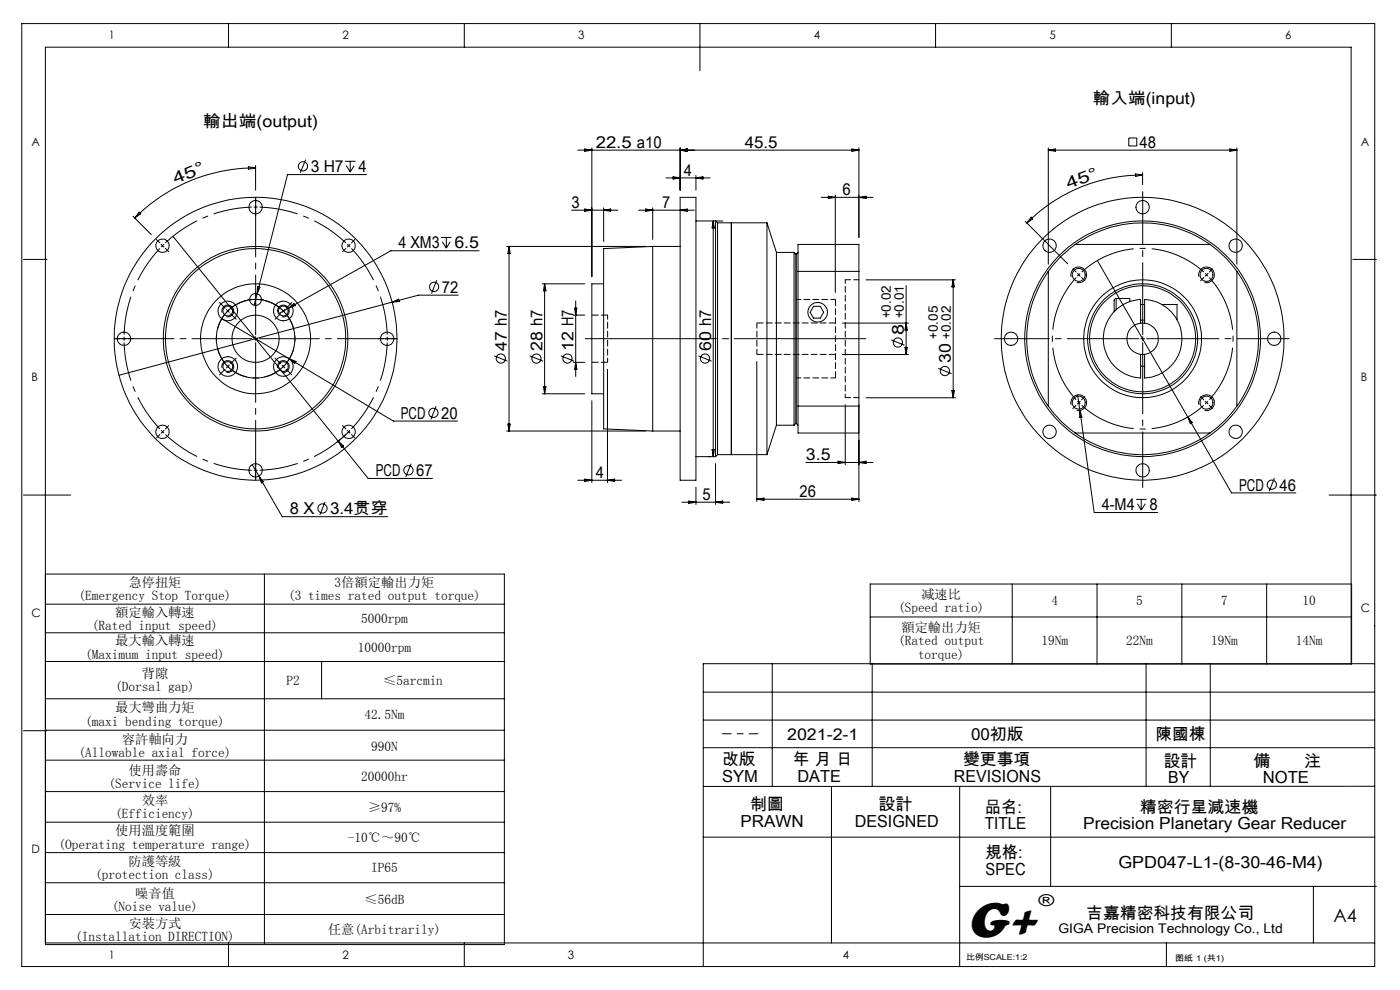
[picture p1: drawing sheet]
<svg xmlns="http://www.w3.org/2000/svg" width="297mm" height="210mm" viewBox="0 0 297 210" stroke-linecap="round" stroke-linejoin="round" font-family="sans-serif">
<g fill="none" stroke="#000" stroke-width=".21">
<path d="M4.6 5h287v200h-287zM48.5 5v5M98.5 5v5M148.5 5v10M198.5 5v5M248.5 5v5M52.7 35.4l1.5 .2-1.5 .3zM54.2 35.6a36.1 36.1 0 0 0-25.6 10.6M54.2 35.1v5.2M64.8 33.9l-1.1 2.8M73.2 34.2h2.2M73.4 35.1l.9 1.4"/>
<path d="M74.3 34.2v2.3M75.1 35.1l-.8 1.4M77.8 37h-16.8l-6.5 25.3M122.6 31.8h59.6M124 31.6l1.6 .2-1.6 .3zM125.6 31.4v27.3M141.3 37.7h9.3M142.8 37.5l1.5 .2-1.5 .3zM144.3 31.4v8.9M144.3 31.8l1.5-.2v.5zM147.6 37.2v3.1M147.6 37.7l1.5-.2v.5z"/>
<path d="M180.7 31.6l1.5 .2-1.5 .3zM182.2 31.4v19M222.4 31.8h40M222.4 31.8l1.5-.2v.5zM222.4 31.4v24.6M239.5 29.3h1.7v1.7h-1.7zM240.9 36.9l1.5 .2-1.5 .3zM242.4 37.1a34.6 34.6 0 0 0-24.6 10.2M242.4 36.6v2.6M260.9 31.6l1.5 .2-1.5 .3zM262.4 31.4v24.6M5 55h5"/>
<path d="M28.2 45.9l3.9 3.9M29.5 45l.3 .4-1.2 .8zM34.2 51.8l.3 .3M34.5 52.1l-.3 .3M34.5 52.1l.3 .3M34.8 51.8l-.3 .3M36.7 50.1l41.4 51.4h13.7M92.6 59.4l-1.1 2.9M93.6 50.4h2.2M93.8 51.3l.9 1.3M94.7 50.4v2.2M95.5 51.3l-.8 1.3"/>
<path d="M101.6 53.2h-18.7l-21.7 12.2M107.5 52.3h29.5M108 52.3v39.1M108 52.3l.2 1.5h-.5zM121.2 44.6h9.9M124 44.3l1.6 .3-1.6 .2zM128.1 44.1v7.1M128.1 44.6l1.4-.3v.5zM135.5 44.6h11.8M137 44.3l1.5 .3-1.5 .2zM138.5 52.3v39.1M138.5 52.3l-10.4 .4v38.3l10.4 .4"/>
<path d="M138.5 52.3h5.8M138.5 44.1v6.7M144.3 41.9h3.3v60h-3.3zM144.3 44.6l1.5-.3v.5zM151.3 46.9v50M151.3 46.9l.3 1.5h-.5zM152.2 47.3v49.1M152.2 47.3l-.4-.4v50M152.2 47.3h10.5M153.3 46.9h-5.7M155.2 47.3v49.1M162.7 47.3v49.1"/>
<path d="M162.7 47.3l2 6.2M164.7 53.5v36.7M164.7 53.5h3.8M168.5 53.5v36.7M168.5 53.5l.4 .4M168.9 53.9v35.9M169.3 57.6v-5.8h12.9v5.8M169.3 53.5l-.4 .4M169.3 57.6h12.9M169.3 57.6v28.5M174.2 41.9h11M175.7 41.6l1.5 .3-1.5 .2z"/>
<path d="M177.2 41.4v20.6M182.2 57.6v48.8M182.2 41.9l1.5-.3v.5zM183.7 59.4h19M202.2 59.4v25M202.2 59.4l.3 1.4h-.6zM217.5 46.9l9 9.1M218.8 46.1l.3 .4-1.3 .8zM222.4 57.6a24.5 24.5 0 0 0 0 28.5M222.4 57.6v28.5M227.2 58.7a1.66 1.66 0 0 1 1.5-2 1.66 1.66 0 0 1 1.8 1.8 1.66 1.66 0 0 1-2.1 1.4M228.1 51.8a23.6 23.6 0 0 0-5.7 5.8"/>
<path d="M228.1 51.8a24.7 24.7 0 0 1 28.6 0M228.1 51.8h28.6M228.6 58l.5 .6M229.1 58l-.5 .6M232.8 55.3l19.2 33.2M254.4 58.7a1.67 1.67 0 0 1 1.5-2 1.67 1.67 0 0 1 1.7 1.8 1.67 1.67 0 0 1-2.1 1.4M256.7 51.8a23.6 23.6 0 0 1 5.7 5.8M262.4 57.6a24.5 24.5 0 0 1 0 28.5M262.4 57.6v28.5M287 55h5M47.1 67.6l14.3 8.5M47.1 66.3a1.23 1.23 0 0 1 1.1-1.6 1.23 1.23 0 0 1 1.4 1.4 1.23 1.23 0 0 1-1.6 1.1"/>
<path d="M47.1 78.1a1.23 1.23 0 0 1 1.1-1.6 1.23 1.23 0 0 1 1.4 1.4 1.23 1.23 0 0 1-1.6 1M53.8 63.5h.8M54.2 63.1v.9M54.5 62.3l-.6 2.4M54.6 60.8l.5 .1-.6 1.4zM58.9 78.1a1.23 1.23 0 0 1 1.1-1.6 1.23 1.23 0 0 1 1.3 1.4 1.23 1.23 0 0 1-1.5 1M58.9 66.3a1.23 1.23 0 0 1 1.1-1.6 1.23 1.23 0 0 1 1.3 1.4 1.23 1.23 0 0 1-1.5 1.1M61.1 76.5a8.3 8.3 0 0 0-5.9-12.9 8.3 8.3 0 0 0-8.8 11.1 8.3 8.3 0 0 0 13.9 2.9l.5-.6M61.2 65.4l-2.2 1.2M61.2 65.4l1.2-1 .2 .4zM61.4 76.1l22 13.2h13.6M61.4 76.1l1.4 .6-.3 .4z"/>
<path d="M83.2 64.1l-58 15.5M83.2 64.1l1.4-.6 .1 .5zM97.2 62.6h-8.4l-5.6 1.5M104.8 75.5l2.8 1.1M112.4 75.5l2.8 1.1M115 60.2h9M115.5 60.2v23.3M115.5 60.2l.3 1.5h-.5zM119 75.5l2.8 1.1M121.6 66.8h2.4M121.6 76.9h2.4M121.9 65.4h.5l-.3 1.4z"/>
<path d="M122.1 63.8v16.1M122.1 76.9l.3 1.4h-.5zM128.1 60.2h-2.5v23.3h2.5M128.9 78.3v24.1M148.2 75.5l2.8 1.1M160.5 76.7v29.7M172.6 65h1.4l.7 1.2-.7 1.3h-1.4l-.7-1.3zM178.7 68.5h14M178.7 75.2h14M189.1 72.1l2.8 1.1M192 73.7h.5l-.3 1.5zM192.2 60.6v14.6"/>
<path d="M192.2 68.5l.3 1.5h-.5zM199 78.1l2.9 1.2M236.8 63.3l-.4 .4v2.4M236.8 63.3h2.9v.7M236.8 63.3v2.4M242 68.5v-5a8.3 8.3 0 0 0-7.9 8.4 8.3 8.3 0 0 0 7.9 8.3v-5M242 68.5a3.3 3.3 0 0 0-2.9 3.4 3.3 3.3 0 0 0 2.9 3.3M242 77.7h.8M242 75.2h.8M242 68.5h.8M242 64.6h.8M242 67.9h.8"/>
<path d="M242.8 68.5a3.3 3.3 0 0 1 2.9 3.4 3.3 3.3 0 0 1-2.9 3.3M242.8 68.5v-5a8.3 8.3 0 0 1 7.9 8.4 8.3 8.3 0 0 1-7.9 8.3v-5M246.5 64.6h3.2v3.2M53.5 98.6l1.4 2.4M71.8 93.6l1.1 1-.4 .3zM74.2 91.4l-2.9 2.5M87.2 98.3l-1.1 2.9M92.5 86.2l-1.1 2.8M107.5 91.4h29.5M107.7 89.9h.5l-.2 1.5zM115 83.5h9M115.3 82h.5l-.3 1.5z"/>
<path d="M125.6 85v17.4M138.5 91.4h5.8M147.6 96.9h4.2M151.1 95.3h.5l-.3 1.6zM151.8 98.3v8.7M152.2 96.4h10.5M152.2 96.4l-.4 .5M164.7 90.2l-2 6.2M164.7 90.2h3.8M168.9 89.8l.4 .4M168.9 89.8l-.4 .4M169.3 86.1h12.9v5.8h-12.9z"/>
<path d="M171 98.1h14.2M177.8 97.8l1.5 .3-1.5 .2zM179.3 85.9v12.7M182.2 98.1l1.5-.3v.5zM183.7 84.4h19M201.9 82.9h.6l-.3 1.5zM222.4 86.1a23.6 23.6 0 0 0 5.7 5.8M227.2 85.9a1.67 1.67 0 0 1 1.5-2.2 1.67 1.67 0 0 1 1.8 1.8 1.67 1.67 0 0 1-2.1 1.5M228.1 91.9a24.5 24.5 0 0 0 28.6 0M228.1 91.9h28.6M228.6 83.8l.5 3.3M229.1 87.1l3 21.6h13.5"/>
<path d="M229.1 87.1l.4 1.4-.5 .1zM252 88.5l9.3 16.1h13.6M252 88.5l.9 1.1-.4 .3zM254.4 85.9a1.67 1.67 0 0 1 1.4-2.1 1.67 1.67 0 0 1 1.8 1.8 1.67 1.67 0 0 1-2.1 1.4M262.4 86.1a23.6 23.6 0 0 1-5.7 5.8M5 105h10M54.9 101l5 8.6h22.3M54.9 101l1 1.2-.4 .2zM69 106.5l-1.2 2.7M122.6 101.9h9.3M124 101.6l1.6 .3-1.6 .2zM128.9 101.9l1.5-.3v.5z"/>
<path d="M144.6 106.5h10.2M146.1 106.3l1.5 .2-1.5 .3zM147.6 103.4v3.6M151.8 106.5l1.5-.2v.5zM160.5 105.9h21.7M160.5 105.9l1.6-.3v.5zM180.7 105.6l1.5 .3-1.5 .2zM241 105.9h2.2M241.3 106.8l.8 1.4M242.1 105.9v2.3M243 106.8l-.9 1.4M270.4 101.4l-1.2 2.8"/>
<path d="M282 105h10M9.6 128.2h97.4M9.6 134.2h97.4M9.6 121.8h97.4v78.6h-97.4v-190.4h277v130.8M56.1 121.8v78.6M184.6 123.9h102.1v17h-102.1zM184.6 130.9h102.1M214.7 123.9v17M232.7 123.9v17M250.7 123.9v17M268.7 123.9v17M5 155h5"/>
<path d="M9.6 140.3h97.4M9.6 148.2h97.4M9.6 154.9h97.4M68.2 140.3v7.9M149.2 152.7h142.4M149.2 146.8h142.4M149.2 158.6h142.4M163.8 140.8v26M185 140.8v26M243.1 140.8v26M256.8 140.8v26M291.6 140.8h-142.4v64.2"/>
<path d="M9.6 161.2h97.4M9.6 167.9h97.4M9.6 174.4h97.4M149.2 177.6h142.4M176.4 166.8v33.2M203.6 166.8v38.2M222.9 166.8v21.2M291.6 166.8h-142.4M9.6 180.9h97.4M9.6 187.2h97.4M9.6 194h97.4M203.6 188h88.4"/>
<path d="M278.6 188v12M9.6 200h282M48.5 200v5M98.5 200v5M247.4 200v5"/>
<circle cx="64.3" cy="35.3" r=".99"/>
<circle cx="34.5" cy="52.1" r="1.42"/>
<circle cx="54.2" cy="43.9" r="1.42"/>
<circle cx="74" cy="52.1" r="1.41"/>
<circle cx="222.6" cy="52.1" r="1.41"/>
<circle cx="228.9" cy="58.3" r="1.37"/>
<circle cx="242.4" cy="43.9" r="1.42"/>
<circle cx="255.9" cy="58.3" r="1.37"/>
<circle cx="262.1" cy="52.1" r="1.41"/>
<circle cx="26.3" cy="71.8" r="1.41"/>
<circle cx="48.3" cy="66" r="1.04"/>
<circle cx="48.3" cy="66" r="2.09"/>
<circle cx="48.3" cy="77.7" r="2.09"/>
<circle cx="48.3" cy="77.8" r="1.05"/>
<circle cx="54.2" cy="71.9" r="30"/>
<circle cx="54.2" cy="63.5" r="1.25"/>
<circle cx="54.2" cy="71.9" r="19.6"/>
<circle cx="54.2" cy="71.9" r="11.7"/>
<circle cx="54.2" cy="71.9" r="19.1"/>
<circle cx="54.2" cy="71.9" r="5"/>
<circle cx="60.1" cy="66" r="1.04"/>
<circle cx="60.1" cy="77.7" r="2.07"/>
<circle cx="60.1" cy="66" r="2.07"/>
<circle cx="60.1" cy="77.8" r="1.05"/>
<circle cx="82.1" cy="71.8" r="1.42"/>
<circle cx="92.1" cy="60.9" r=".99"/>
<circle cx="106.2" cy="76" r=".98"/>
<circle cx="113.8" cy="76.1" r=".99"/>
<circle cx="120.4" cy="76" r=".98"/>
<circle cx="149.6" cy="76" r=".98"/>
<circle cx="173.5" cy="66.2" r="2.07"/>
<circle cx="190.5" cy="72.7" r=".98"/>
<circle cx="200.4" cy="78.7" r=".99"/>
<circle cx="214.5" cy="71.8" r="1.42"/>
<circle cx="242.4" cy="71.9" r="11.7"/>
<circle cx="242.4" cy="71.9" r="25"/>
<circle cx="242.4" cy="71.9" r="11.3"/>
<circle cx="242.4" cy="71.9" r="12.5"/>
<circle cx="242.4" cy="71.9" r="30"/>
<circle cx="270.3" cy="71.8" r="1.41"/>
<circle cx="34.5" cy="91.6" r="1.42"/>
<circle cx="54.2" cy="99.8" r="1.41"/>
<circle cx="74" cy="91.6" r="1.41"/>
<circle cx="86.6" cy="99.8" r=".99"/>
<circle cx="91.9" cy="87.6" r=".98"/>
<circle cx="222.7" cy="91.6" r="1.41"/>
<circle cx="228.8" cy="85.4" r="1.38"/>
<circle cx="242.4" cy="99.8" r="1.41"/>
<circle cx="255.9" cy="85.4" r="1.38"/>
<circle cx="262.1" cy="91.6" r="1.42"/>
<circle cx="68.4" cy="107.9" r=".98"/>
<circle cx="269.8" cy="102.8" r=".98"/>
</g>
<g fill="none" stroke="#000" stroke-width=".21" stroke-dasharray="30.5 1.3 1.3 1.3" stroke-linecap="butt">
<path d="M54.2 43.9h-.4M54.2 43.9h.5M74 52.1l-.3-.3M74 52.1l.3 .3M256 58.3l-.3-.3M256 58.3l.3 .3M26.3 71.8v.5M26.3 71.8v-.4M48.3 77.7l.3 .3M48.3 77.7l-.2-.3M48.3 65.9l-.2 .4M48.3 65.9l.3-.2"/>
<path d="M60.1 77.7l.3-.3M60.1 77.7l-.3 .3M60.1 65.9l-.3-.2M60.1 65.9l.3 .4M82.2 71.8l-.1-.4M82.2 71.8l-.1 .5M34.5 91.6l.3 .3M34.5 91.6l-.3-.3M54.2 99.8h.5M54.2 99.8h-.4M74 91.6l.3-.3M74 91.6l-.3 .3"/>
<path d="M228.9 85.4l.3 .3M228.9 85.4l-.3-.3M256 85.4l.3-.3M256 85.4l-.3 .3"/>
</g>
<path d="M228.3 58.9a19.2 19.2 0 0 0 0 25.9M255.4 57.7a19.2 19.2 0 0 0-25.9 0M229.5 86a19.2 19.2 0 0 0 25.9 0M256.5 84.8a19.2 19.2 0 0 0 0-25.9" fill="none" stroke="#000" stroke-width=".21" stroke-dasharray="30.5 1.3 1.3 1.3" stroke-dashoffset="18.2" stroke-linecap="butt"/>
<path d="M33.9 52.7a27.9 27.9 0 0 0-7.6 18.3M53.4 43.9a27.9 27.9 0 0 0-18.3 7.6M73.4 51.5a27.9 27.9 0 0 0-18.3-7.6M26.3 72.7a27.9 27.9 0 0 0 7.6 18.3M82.1 71a27.9 27.9 0 0 0-7.5-18.3M35.1 92.2a27.9 27.9 0 0 0 18.3 7.5M55.1 99.7a27.9 27.9 0 0 0 18.3-7.5M74.6 91a27.9 27.9 0 0 0 7.5-18.3" fill="none" stroke="#000" stroke-width=".21" stroke-dasharray="30.5 1.3 1.3 1.3" stroke-dashoffset="22.3" stroke-linecap="butt"/>
<path d="M47.8 66.6a8.3 8.3 0 0 0 0 10.5M49 78.3a8.3 8.3 0 0 0 10.5 0M59.5 65.4a8.3 8.3 0 0 0-10.5 0M60.7 77.1a8.3 8.3 0 0 0 0-10.5" fill="none" stroke="#000" stroke-width=".21" stroke-dasharray="30.5 1.3 1.3 1.3" stroke-dashoffset="26.7" stroke-linecap="butt"/>
<path d="M124.1 71.8h59.6" fill="none" stroke="#000" stroke-width=".21" stroke-dasharray="30.5 1.3 1.3 1.3" stroke-dashoffset="2.6"/>
<path d="M153.3 155.6h7.5" fill="none" stroke="#000" stroke-width=".21" stroke-dasharray="30.5 1.3 1.3 1.3" stroke-dashoffset="28.6"/>
<path d="M160.6 75.2v-6.7" fill="none" stroke="#000" stroke-width=".21" stroke-dasharray="1.3 .6" stroke-dashoffset=".2"/>
<path d="M125.6 76.8h3.3M128.9 66.8h-3.3M160.6 75.2h16.6M177.2 68.5h-16.6M177.2 80.2v-16.7" fill="none" stroke="#000" stroke-width=".21" stroke-dasharray="1.3 .6" stroke-dashoffset="-.1"/>
<path d="M182.2 59.3h-2.9M179.3 84.3h2.9" fill="none" stroke="#000" stroke-width=".21" stroke-dasharray="1.3 .6" stroke-dashoffset=".1"/>
<path d="M179.3 84.3v-25" fill="none" stroke="#000" stroke-width=".21" stroke-dasharray="1.3 .6" stroke-dashoffset=".5"/>
<path d="M168.9 63.5h8.3M177.2 80.2h-8.3" fill="none" stroke="#000" stroke-width=".21" stroke-dasharray="1.3 .6" stroke-dashoffset=".3"/>
<path d="M128.9 66.8v10" fill="none" stroke="#000" stroke-width=".21" stroke-dasharray="1.3 .6" stroke-dashoffset=".4"/>
<g fill="none" stroke="#000" stroke-width=".21" stroke-dasharray="30.5 1.3 1.3 1.3">
<path d="M33.9 51.5l-.7-.7M35.1 52.7l.7 .7M54.2 43.9v-.4M54.2 43.9v.4M54.2 43.1v-1M54.2 44.8v1M73.4 52.7l-.7 .7M74 52.1l.3-.3M74 52.1l-.3 .3M74.6 51.5l.7-.7M228.3 57.7l-.7-.7M229.5 58.9l.6 .7"/>
<path d="M255.4 58.9l-.7 .7M256 58.3l.3-.3M256 58.3l-.3 .3M256.6 57.7l.6-.7M25.5 71.8h-1M26.3 71.8h-.4M26.3 71.8h.4M27.2 71.8h1M47.8 78.3l-1.2 1.2M47.8 65.4l-1.2-1.2M48.3 77.7l-.3 .3M48.3 77.7l.3-.3"/>
<path d="M48.3 65.9l-.3-.2M48.3 65.9l.3 .3M48.9 77.1l1.2-1.1M48.9 66.5l1.2 1.2M53.4 63.5h-.8M54.2 62.7v-.9M54.2 64.3v.9M54.2 71.8v-.4M54.2 71.8h-.4M54.2 71.8v.5M54.2 71.8h.5M55.1 63.5h.8"/>
<path d="M59.5 77.1l-1.1-1.1M59.5 66.5l-1.1 1.2M60.1 77.7l.3 .3M60.1 77.7l-.3-.3M60.1 65.9l.3-.2M60.1 65.9l-.3 .3M60.7 78.3l1.2 1.2M60.7 65.4l1.2-1.2M81.3 71.8h-1M82.2 71.8h.4M82.2 71.8h-.5M83 71.8h1"/>
<path d="M242.4 71.8v-.4M242.4 71.8h-.4M242.4 71.8v.5M242.4 71.8h.4M33.9 92.2l-.7 .7M34.5 91.6l-.3 .3M34.5 91.6l.3-.3M35.1 91l.7-.7M54.2 99.8v.4M54.2 99.8v-.5M54.2 98.9v-1M73.4 91l-.7-.7"/>
<path d="M74 91.6l.3 .3M74 91.6l-.3-.3M74.6 92.2l.7 .7M228.3 86l-.7 .7M228.9 85.4l-.3 .3M228.9 85.4l.3-.3M229.5 84.8l.6-.7M255.4 84.8l-.7-.7M256 85.4l.3 .3M256 85.4l-.3-.3M256.6 86l.6 .7M54.2 100.6v1"/>
</g>
<path d="M242.4 71v-30.3" fill="none" stroke="#000" stroke-width=".21" stroke-dasharray="30.5 1.3 1.3 1.3" stroke-dashoffset="15.2"/>
<path d="M241.6 71.8h-30.6" fill="none" stroke="#000" stroke-width=".21" stroke-dasharray="30.5 1.3 1.3 1.3" stroke-dashoffset="15.3"/>
<path d="M242.4 72.7v30.7" fill="none" stroke="#000" stroke-width=".21" stroke-dasharray="30.5 1.3 1.3 1.3" stroke-dashoffset="15.4"/>
<path d="M243.2 71.8h30.3" fill="none" stroke="#000" stroke-width=".21" stroke-dasharray="30.5 1.3 1.3 1.3" stroke-dashoffset="15.1"/>
<path d="M53.4 71.8h-29.2M54.2 71v-29.2M54.2 72.7v29.1M55.1 71.8h29.1" fill="none" stroke="#000" stroke-width=".21" stroke-dasharray="30.5 1.3 1.3 1.3" stroke-dashoffset="17.8"/>
<text font-size="11" x="205.1" y="198.7">G+</text>
<text font-size="3.9" x="282.9" y="195.5">A4</text>
<g font-size="3.5">
<text x="231.9" y="22.1">輸入端(input)</text>
<text x="43.1" y="26.9">輸出端(output)</text>
<text x="126.4" y="31.4">22.5 a10</text>
<text x="158" y="31.4">45.5</text>
<text x="241.8" y="31.4">48</text>
<text x="37.2" y="39.1" transform="rotate(-22 37.2 39.1)">4 5 °</text>
<text x="65.9" y="36.5">3 H7</text>
<text x="76" y="36.5">4</text>
<text x="145.1" y="37.2">4</text>
<text x="178.7" y="41.4">6</text>
<text x="226.7" y="40.1" transform="rotate(-21 226.7 40.1)">4 5 °</text>
<text x="121.3" y="44.1">3</text>
<text x="140.5" y="44.1">7</text>
<text x="84.5" y="52.7">4 XM3</text>
<text x="96.4" y="52.7">6.5</text>
<text x="93.7" y="62.1">72</text>
<text x="191.7" y="71" transform="rotate(-90 191.7 71)">8</text>
<text x="107.5" y="74.4" transform="rotate(-90 107.5 74.4)">47 h7</text>
<text x="115.1" y="74.4" transform="rotate(-90 115.1 74.4)">28 h7</text>
<text x="121.7" y="74.4" transform="rotate(-90 121.7 74.4)">12 H7</text>
<text x="150.8" y="74.4" transform="rotate(-90 150.8 74.4)">60 h7</text>
<text x="201.7" y="77.1" transform="rotate(-90 201.7 77.1)">30</text>
<text x="85" y="88.8">PCD</text>
<text x="93.6" y="88.8">20</text>
<text x="79.7" y="101">PCD</text>
<text x="88.3" y="101">67</text>
<text x="126.4" y="101.4">4</text>
<text x="171" y="97.6">3.5</text>
<text x="149" y="106">5</text>
<text x="169.6" y="105.4">26</text>
<text x="262.9" y="104">PCD</text>
<text x="271.4" y="104">46</text>
<text x="61.5" y="109.1">8 X</text>
<text x="70" y="109.1">3.4贯穿</text>
<text x="233.7" y="108.2">4-M4</text>
<text x="243.9" y="108.2">8</text>
<text x="206" y="157">00初版</text>
<text x="245.2" y="157">陳國棟</text>
<text x="153.2" y="162.3">改版</text>
<text x="153.2" y="165.8">SYM</text>
<text x="168.2" y="162.3">年 月 日</text>
<text x="169.2" y="165.8">DATE</text>
<text x="202.4" y="165.8">REVISIONS</text>
<text x="204.3" y="162.3">變更事項</text>
<text x="246.9" y="162.6">設計</text>
<text x="247.9" y="166.1">BY</text>
<text x="265.9" y="162.6">備</text>
<text x="267.9" y="166.1">NOTE</text>
<text x="276.6" y="162.6">注</text>
<text x="159.1" y="171.9">制圖</text>
<text x="186.4" y="171.9">設計</text>
<text x="208.9" y="172.4">品名:</text>
<text x="241.8" y="172.4">精密行星減速機</text>
<text x="157.1" y="175.4">PRAWN</text>
<text x="181.3" y="175.4">DESIGNED</text>
<text x="208.9" y="175.9">TITLE</text>
<text x="229.8" y="175.9">Precision Planetary Gear Reducer</text>
<text x="209.1" y="182.1">規格:</text>
<text x="209.1" y="185.6">SPEC</text>
<text x="237.2" y="184.1">GPD047-L1-(8-30-46-M4)</text>
<text x="220.3" y="192.2">®</text>
<text x="230.5" y="194.8">吉嘉精密科技有限公司</text>
</g>
<text font-size="3.4" x="167" y="157">2021-2-1</text>
<g font-size="2.8">
<text x="189" y="67.5" transform="rotate(-90 189 67.5)">+0.02</text>
<text x="191.7" y="67.5" transform="rotate(-90 191.7 67.5)">+0.01</text>
<text x="198.9" y="71.8" transform="rotate(-90 198.9 71.8)">+0.05</text>
<text x="201.7" y="71.8" transform="rotate(-90 201.7 71.8)">+0.02</text>
<text x="27.2" y="124.6">急停扭矩</text>
<text x="71" y="124.6">3倍額定輸出力矩</text>
<text x="16.7" y="127.4">(Emergency Stop Torque)</text>
<text x="24.4" y="130.8">額定輸入轉速</text>
<text x="61.1" y="127.4">(3 times rated output torque)</text>
<text x="190.5" y="129.8">(Speed ratio)</text>
<text x="195.5" y="127">减速比</text>
<text x="223" y="128.4">4</text>
<text x="241" y="128.4">5</text>
<text x="259" y="128.4">7</text>
<text x="276.3" y="128.4">10</text>
<text x="19.5" y="133.6">(Rated input speed)</text>
<text x="24.4" y="136.9">最大輸入轉速</text>
<text x="76.6" y="132.2">5000rpm</text>
<text x="190.5" y="136.9">(Rated output</text>
<text x="191.2" y="134">額定輸出力矩</text>
<text x="220.9" y="136.9">19Nm</text>
<text x="238.9" y="136.9">22Nm</text>
<text x="256.9" y="136.9">19Nm</text>
<text x="274.9" y="136.9">14Nm</text>
<text x="18.1" y="139.7">(Maximum input speed)</text>
<text x="30.1" y="143.9">背隙</text>
<text x="75.9" y="138.3">10000rpm</text>
<text x="194.7" y="139.7">torque)</text>
<text x="24.4" y="146.7">(Dorsal gap)</text>
<text x="60.8" y="145.3">P2</text>
<text x="81.3" y="145.3">≤5arcmin</text>
<text x="18.1" y="154">(maxi bending torque)</text>
<text x="24.4" y="151.1">最大彎曲力矩</text>
<text x="77.3" y="152.5">42.5Nm</text>
<text x="16.7" y="160.7">(Allowable axial force)</text>
<text x="25.8" y="157.8">容許軸向力</text>
<text x="78.7" y="159.2">990N</text>
<text x="23" y="167.2">(Service life)</text>
<text x="27.2" y="164.4">使用壽命</text>
<text x="76.6" y="165.8">20000hr</text>
<text x="24.4" y="173.6">(Efficiency)</text>
<text x="30.1" y="170.7">效率</text>
<text x="78" y="172.2">≥97%</text>
<text x="24.4" y="177.2">使用溫度範圍</text>
<text x="73.8" y="178.6">-10℃～90℃</text>
<text x="12.4" y="180">(Operating temperature range)</text>
<text x="27.2" y="183.6">防護等級</text>
<text x="78.7" y="185.1">IP65</text>
<text x="20.2" y="186.5">(protection class)</text>
<text x="28.7" y="190.4">噪音值</text>
<text x="77.3" y="191.8">≤56dB</text>
<text x="23.7" y="193.2">(Noise value)</text>
<text x="27.2" y="196.8">安裝方式</text>
<text x="224.5" y="197.8">GIGA Precision Technology Co., Ltd</text>
<text x="16" y="199.6">(Installation DIRECTION)</text>
<text x="69.6" y="198.2">任意(Arbitrarily)</text>
</g>
<g font-size="2.5">
<text x="23.1" y="8.4">1</text>
<text x="72.7" y="8.4">2</text>
<text x="122.7" y="8.4">3</text>
<text x="172.7" y="8.4">4</text>
<text x="222.7" y="8.4">5</text>
<text x="272.7" y="8.4">6</text>
<text x="6.7" y="30.9">A</text>
<text x="288.7" y="30.9">A</text>
<text x="6.7" y="80.9">B</text>
<text x="288.7" y="80.9">B</text>
<text x="6.7" y="130.9">C</text>
<text x="288.7" y="129.9">C</text>
<text x="6.7" y="180.9">D</text>
<text x="23.1" y="203.4">1</text>
<text x="72.7" y="203.4">2</text>
<text x="120.5" y="203.4">3</text>
<text x="178.8" y="203.4">4</text>
</g>
<g font-size="1.7">
<text x="204.9" y="203.7">比例SCALE:1:2</text>
<text x="249.3" y="203.8">图纸 1 (共1)</text>
</g>
</svg>
